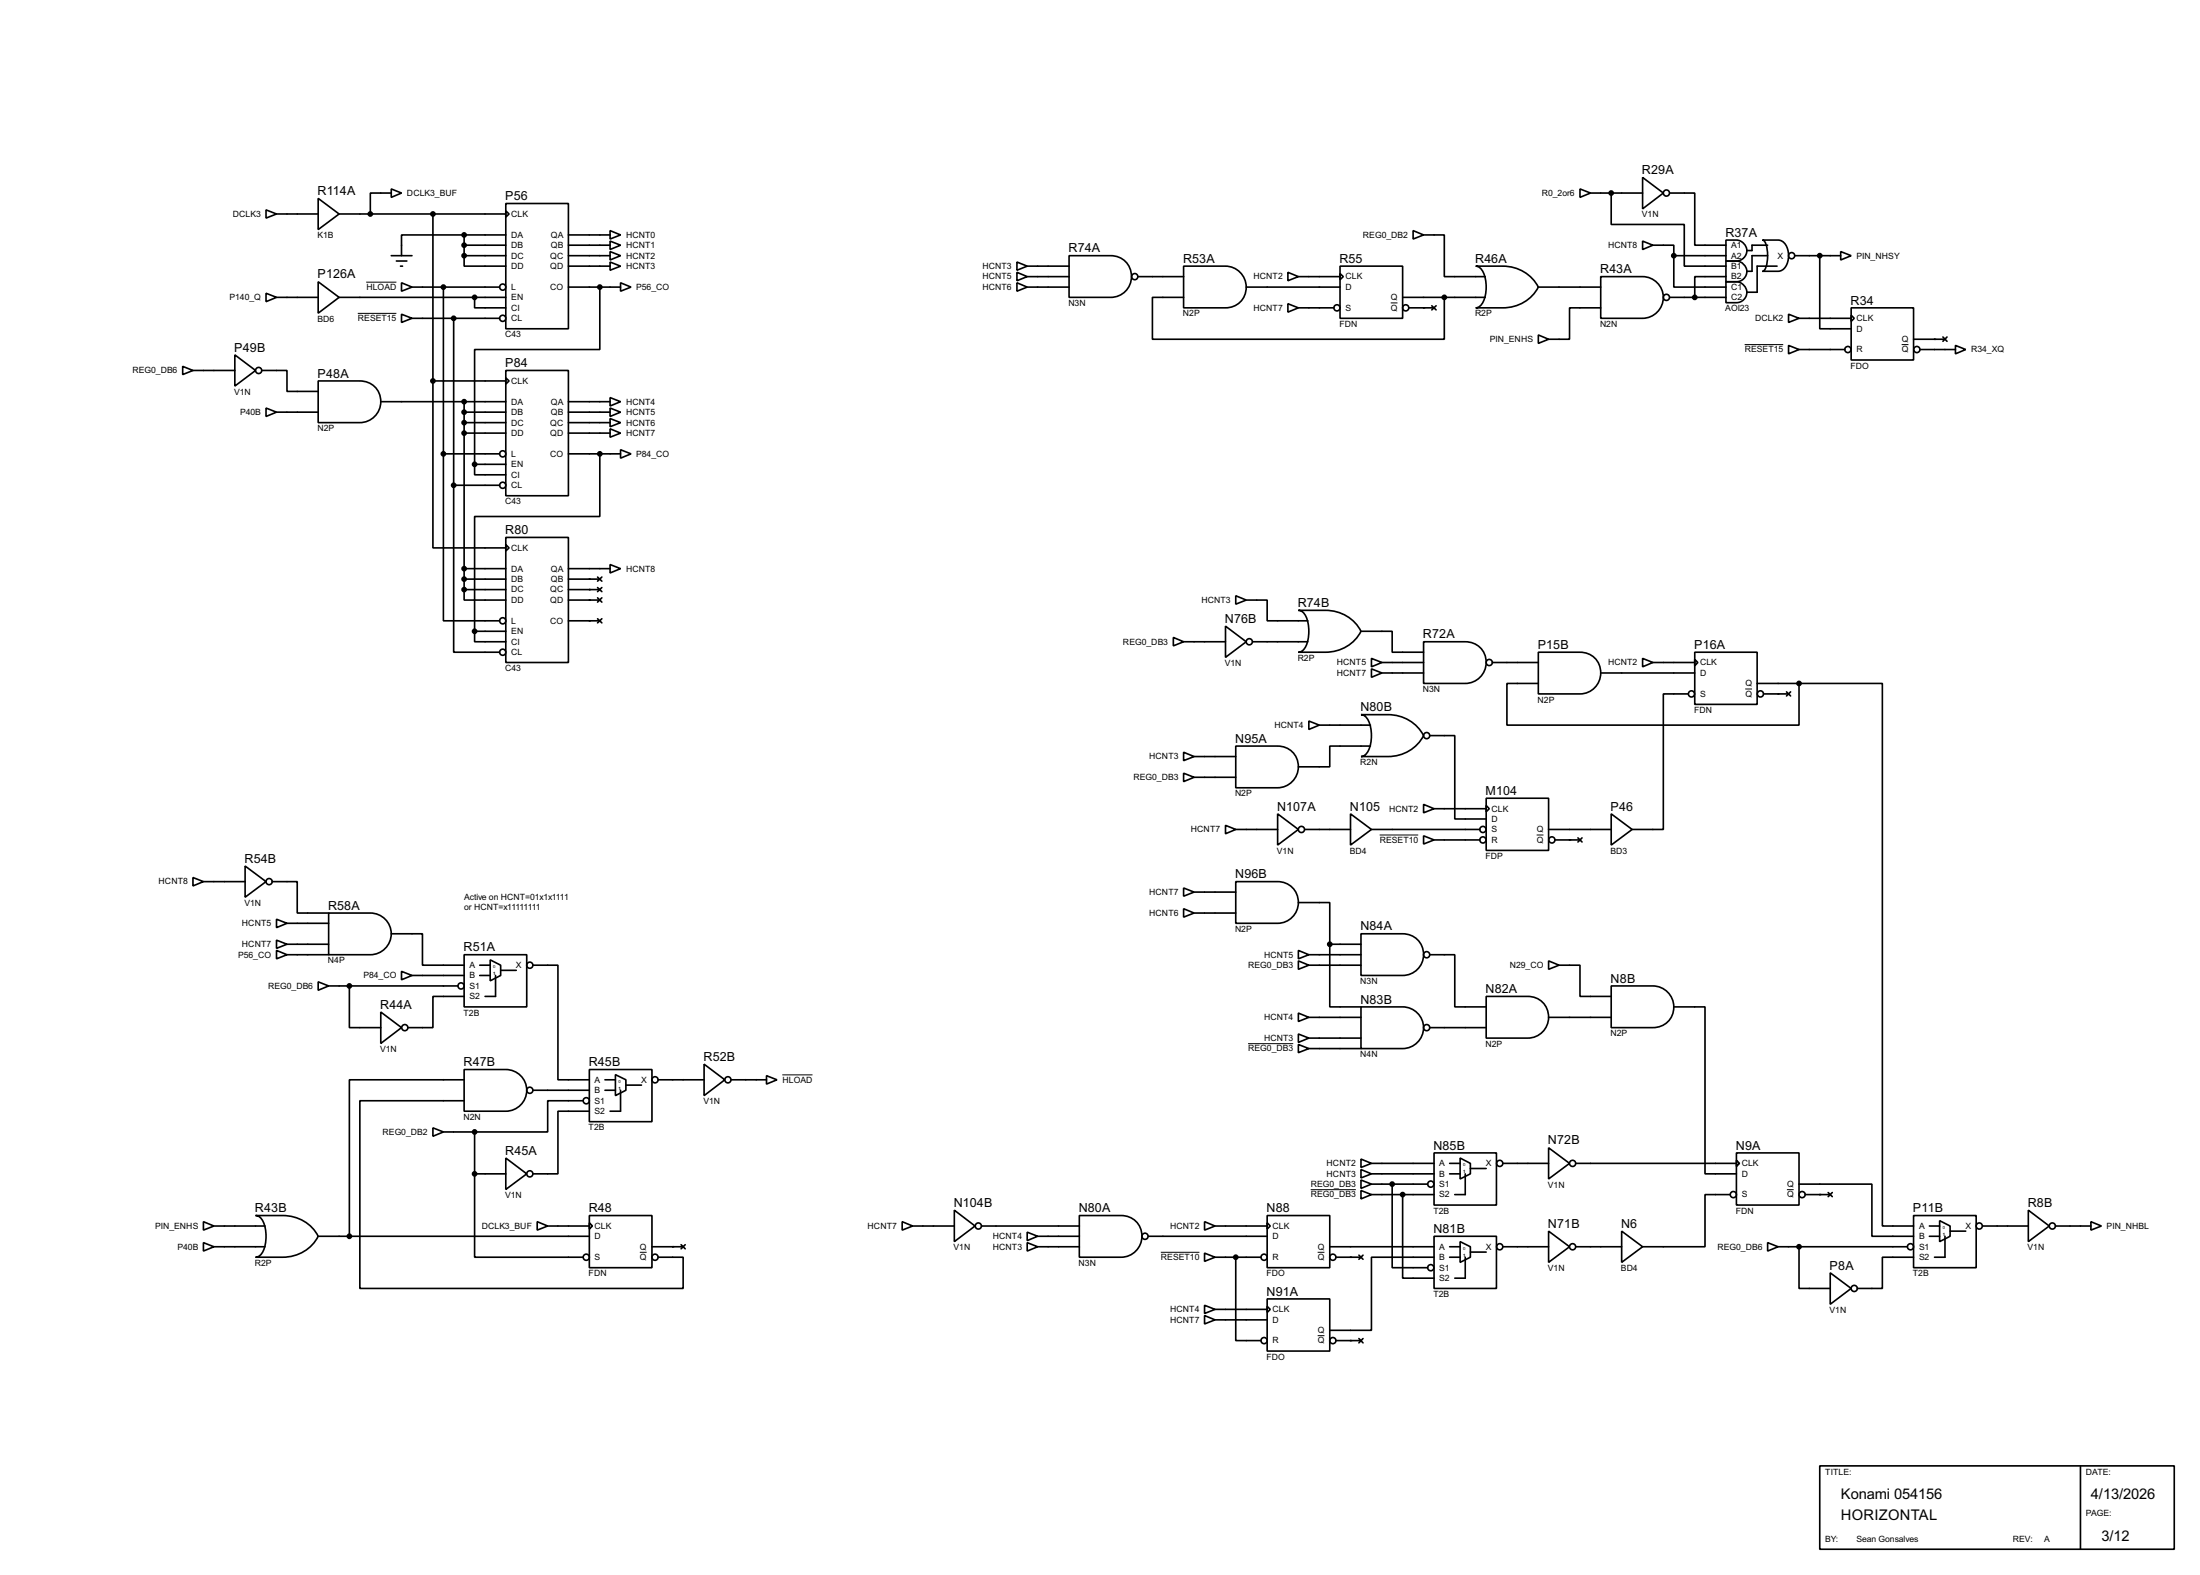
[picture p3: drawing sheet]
<svg xmlns="http://www.w3.org/2000/svg" width="536mm" height="383mm" viewBox="0 0 536 383" stroke-linecap="round" stroke-linejoin="round" font-family="sans-serif">
<g fill="none" stroke="#000" stroke-width=".4">
<path d="M64.8 51.1l2.6 1-2.6 1zM67.4 52.1h10.1M77.5 48.3l5.1 3.8-5.1 3.8zM82.6 52.1h40.6M95.3 46l2.5 1-2.5 1.1zM95.3 47h-5.1v5.1M105.5 52.1v40.7M113.1 57.2h-15.3v5.1M113.1 57.2v5.1M113.1 57.2h10.1M113.1 59.7h10.1M123.2 49.6h15.3v30.5h-15.3z"/>
<path d="M123.2 51.4l.8 .7-.8 .8zM138.5 57.2h10.1M138.5 59.7h10.1M148.6 56.2l2.6 1-2.6 1zM148.6 58.7l2.6 1-2.6 1.1zM344.2 56.2l2.6 1-2.6 1zM346.8 57.2h5v10.2h10M384.9 46l2.5 1-2.5 1.1zM387.4 47h12.7M392.5 47v7.7h17.8v10.1h10.1M400.1 43.2l5.1 3.8-5.1 3.9zM400.1 58.7l2.5 1-2.5 1.1z"/>
<path d="M402.6 59.7h5.1v2.6M406.7 47h6.1v12.7h7.6M420.4 58.5h2.6a2.55 2.55 0 0 1 2.5 2.5 2.55 2.55 0 0 1-2.5 2.6h-2.6zM429.3 58.5h3.8a3.3 3.3 0 0 1 2.6 3.8 3.3 3.3 0 0 1-2.6 3.8h-3.8a2.96 2.96 0 0 0 1.2-3l-.1-2.5a2.46 2.46 0 0 0-1.1-2.1zM430.6 59.7h-3.8v1.3h-1.3M64.8 71.4l2.6 1-2.6 1.1zM67.4 72.4h10.1M77.5 68.6l5.1 3.8-5.1 3.9zM82.6 72.4h40.6M95.3 62.3h5.1M96.6 63.6h2.5M97.6 64.8h.5"/>
<path d="M97.8 68.9l2.6 1-2.6 1zM97.8 76.5l2.6 1-2.6 1zM100.4 69.9h21.3M100.4 77.5h21.3M108 69.9v40.6M110.5 77.5v40.7M113.1 62.3v2.5h10.1M113.1 62.3h10.1M115.6 72.4v2.6h7.6M138.5 69.9h12.7M138.5 62.3h10.1M138.5 64.8h10.1"/>
<path d="M146.1 69.9v15.2h-30.5v28M148.6 61.3l2.6 1-2.6 1zM148.6 63.8l2.6 1-2.6 1zM151.2 68.9l2.5 1-2.5 1zM247.7 63.8l2.5 1-2.5 1zM247.7 66.3l2.5 1.1-2.5 1zM247.7 68.9l2.5 1-2.5 1zM250.2 69.9h10.2M250.2 64.8h10.2M250.2 67.4h10.2M260.4 62.3h10.2a5.1 5.1 0 0 1 5 5 5.1 5.1 0 0 1-5 5.1h-10.2zM277.2 67.4h11.1"/>
<path d="M288.3 64.8h10.2a5.1 5.1 0 0 1 5.1 5.1 5.1 5.1 0 0 1-5.1 5.1h-10.2zM288.3 72.4h-7.6v10.2h71.1v-10.2M303.6 69.9h22.8M313.7 74l2.6 1-2.6 1zM313.7 66.3l2.6 1.1-2.6 1zM316.3 67.4h10.1M316.3 75h8.6M326.4 64.8h15.3v12.7h-15.3zM326.4 66.6l.8 .8-.8 .7zM341.7 72.4h20.1M343.2 75h6.1M348.8 74.5l1 1"/>
<path d="M349.8 74.5l-1 1M359.5 64.8h6.6a9.6 9.6 0 0 1 8.6 5.1 9.6 9.6 0 0 1-8.6 5.1h-6.6a3.2 3.2 0 0 0 2.3-3.2 7.7 7.7 0 0 0-1.3-6.6zM374.7 69.9h15.2M389.9 67.4h10.2a5.1 5.1 0 0 1 5.1 5 5.1 5.1 0 0 1-5.1 5.1h-10.2zM389.9 75h-7.6v7.6h-5.1M406.7 72.4h13.7M407.7 62.3v7.6h12.7M407.7 62.3h12.7M420.4 63.6h2.6a2.53 2.53 0 0 1 2.5 2.5 2.53 2.53 0 0 1-2.5 2.5h-2.6zM420.4 68.6h2.6a2.55 2.55 0 0 1 2.5 2.6 2.55 2.55 0 0 1-2.5 2.5h-2.6zM420.4 67.4h-7.6v5M430.6 62.3h-3.8v3.8h-1.3"/>
<path d="M432.9 64.8h-4.9v6.4h-2.5M435.7 76.5l2.5 1-2.5 1zM437.2 62.3h11.2M438.2 77.5h12.7M443.3 62.3v17.8h7.6M448.4 61.3l2.5 1-2.5 1zM450.9 75h15.2v12.7h-15.2zM450.9 76.8l.8 .7-.8 .8zM44.5 89.2l2.5 1-2.5 1zM47 90.2h10.2M57.2 86.4l5.1 3.8-5.1 3.8zM63.8 90.2h6.1v5.1h7.6"/>
<path d="M64.8 99.4l2.6 1-2.6 1zM77.5 92.8h10.2a5.1 5.1 0 0 1 5.1 5 5.1 5.1 0 0 1-5.1 5.1h-10.2zM92.8 97.8h30.4M105.5 92.8v40.6h17.7M105.5 92.8h17.7M113.1 97.8v45.8M123.2 90.2h15.3v30.5h-15.3zM123.2 92l.8 .8-.8 .7zM138.5 97.8h10.1M148.6 96.8l2.6 1-2.6 1.1zM148.6 99.4l2.6 1-2.6 1zM374.7 81.6l2.5 1-2.5 1z"/>
<path d="M435.7 84.1l2.5 1-2.5 1.1zM438.2 85.1h11.2M466.1 82.6h7.7M467.7 85.1h8.6M473.3 82.1l1 1M474.3 82.1l-1 1M476.3 84.1l2.5 1-2.5 1.1zM67.4 100.4h10.1M108 110.5v40.7h13.7M108 110.5h13.7M110.5 118.2v40.6h11.2M110.5 118.2h11.2"/>
<path d="M113.1 100.4h10.1M113.1 102.9h10.1M113.1 105.5h10.1M115.6 113.1v2.5h7.6M115.6 113.1h7.6M138.5 100.4h10.1M138.5 102.9h10.1M138.5 105.5h10.1M138.5 110.5h12.7M146.1 110.5v15.3h-30.5v27.9M148.6 101.9l2.6 1-2.6 1zM148.6 104.4l2.6 1.1-2.6 1z"/>
<path d="M151.2 109.5l2.5 1-2.5 1.1zM113.1 138.5h10.1M123.2 130.9h15.3v30.4h-15.3zM123.2 132.6l.8 .8-.8 .8zM138.5 138.5h10.1M148.6 137.5l2.6 1-2.6 1zM113.1 143.6v2.5h10.1M113.1 141h10.1M113.1 143.6h10.1M115.6 153.7v2.6h7.6M115.6 153.7h7.6M138.5 141h7.6"/>
<path d="M138.5 143.6h7.6M138.5 146.1h7.6M138.5 151.2h7.6M145.6 140.5l1 1M145.6 143.1l1 1M145.6 145.6l1 1M145.6 150.7l1 1M146.6 140.5l-1 1M146.6 143.1l-1 1M146.6 145.6l-1 1M146.6 150.7l-1 1M285.8 155.2l2.5 1.1-2.5 1z"/>
<path d="M288.3 156.3h10.2M298.5 152.5l5.1 3.8-5.1 3.8zM301 145.1l2.6 1-2.6 1zM303.6 146.1h5.1v5.1h9.9M305.1 156.3h13.5M316.3 148.6h6.6a9.6 9.6 0 0 1 8.6 5.1 9.5 9.5 0 0 1-8.6 5.1h-6.6a3.2 3.2 0 0 0 2.3-3.1 7.8 7.8 0 0 0-1.3-6.7zM331.5 153.7h7.6v5.1h7.7M346.8 156.3h10.1a5.1 5.1 0 0 1 5.1 5 5.1 5.1 0 0 1-5.1 5.1h-10.1zM374.7 158.8h10.2a5.1 5.1 0 0 1 5 5.1 5.1 5.1 0 0 1-5 5.1h-10.2zM412.8 158.8h15.2v12.7h-15.2zM318.8 175.6l2.6 1-2.6 1zM321.4 176.6h12.4"/>
<path d="M331.5 174h6.6a9.6 9.6 0 0 1 8.7 5.1 9.6 9.6 0 0 1-8.7 5.1h-6.6a3.2 3.2 0 0 0 2.4-3.1 7.7 7.7 0 0 0-1.4-6.7zM334.1 160.3l2.5 1-2.5 1.1zM334.1 162.9l2.5 1-2.5 1zM336.6 161.3h10.2M336.6 163.9h10.2M348.3 179.1h6.1v20.3h7.6M363.5 161.3h11.2M374.7 166.4h-7.6v10.2h71.1v-10.2M389.9 163.9h22.9M400.1 160.3l2.5 1-2.5 1.1zM402.6 161.3h10.2M411.3 169h-6.1v33h-7.6"/>
<path d="M412.8 160.6l.8 .7-.8 .8zM428 166.4h10.2M429.6 169h6.1M435.2 168.5l1 1M436.2 168.5l-1 1M438.2 166.4h20.3v132.1h7.6M288.3 183.2l2.6 1-2.6 1zM288.3 188.3l2.6 1-2.6 1zM290.9 184.2h10.1M290.9 189.3h10.1M301 181.7h10.2a5.1 5.1 0 0 1 5.1 5 5.1 5.1 0 0 1-5.1 5.1h-10.2zM311.2 198.2l5.1 3.8-5.1 3.8z"/>
<path d="M329 198.2l5.1 3.8-5.1 3.8zM333.8 181.7h-9.9v5h-7.6M346.8 195.9l2.5 1-2.5 1zM349.3 196.9h12.7M362 194.4h15.2v12.7h-15.2zM362 196.1l.8 .8-.8 .8zM392.5 198.2l5.1 3.8-5.1 3.8zM47 213.7l2.6 1-2.6 1zM49.6 214.7h10.1M59.7 210.9l5.1 3.8-5.1 3.8zM66.3 214.7h6.1v7.6h7.7M288.3 216.2l2.6 1-2.6 1z"/>
<path d="M290.9 217.2h10.1M298.5 201l2.5 1-2.5 1zM301 214.7h10.2a5.1 5.1 0 0 1 5.1 5 5.1 5.1 0 0 1-5.1 5.1h-10.2zM301 202h10.2M316.3 219.8h7.6v10.1M317.8 202h11.2M334.1 202h26.4M346.8 203.5l2.5 1-2.5 1zM349.3 204.5h11.2M377.2 202h15.3M378.8 204.5h6.1M384.4 204l1 1"/>
<path d="M385.4 204l-1 1M67.4 223.8l2.5 1-2.5 1.1zM67.4 228.9l2.5 1-2.5 1zM67.4 231.4l2.5 1.1-2.5 1zM69.9 224.8h10.2M69.9 229.9h10.2M69.9 232.5h10.2M77.5 239.1l2.6 1-2.6 1zM80.1 222.3h10.1a5.1 5.1 0 0 1 5.1 5.1 5.1 5.1 0 0 1-5.1 5.1h-10.1zM95.3 227.4h7.6v7.6h10.2M97.8 236.5l2.6 1-2.6 1.1zM100.4 237.5h12.7"/>
<path d="M113.1 232.5h15.2v12.7h-15.2zM116.9 237.5h2.5M116.9 235h2.5M119.4 233.7l2.6 1.3v2.5l-2.6 1.3zM120.7 237.5v5.1h-2.5M122 236.3h3.8M129.8 235h6.1v27.9h7.7M288.3 221.3l2.6 1-2.6 1zM290.9 222.3h10.1M316.3 231.4l2.5 1.1-2.5 1zM316.3 234l2.5 1-2.5 1zM318.8 232.5h12.7"/>
<path d="M318.8 235h12.7M323.9 229.9v15.3h7.6M323.9 229.9h7.6M331.5 227.4h10.2a5.1 5.1 0 0 1 5.1 5 5.1 5.1 0 0 1-5.1 5.1h-10.2zM348.3 232.5h6.1v12.7h7.6M377.2 234l2.6 1-2.6 1zM379.8 235h5.1v7.6h7.6M80.1 240.1h31.5M85.1 240.1v10.1h7.7M92.8 246.4l5 3.8-5 3.9zM113.1 242.6h-7.6v7.6h-6.1M171.5 259.1l5.1 3.8-5.1 3.9z"/>
<path d="M316.3 251.8l2.5 1-2.5 1zM316.3 246.7l2.5 1-2.5 1zM316.3 254.3l2.5 1-2.5 1zM318.8 247.7h12.7M318.8 252.8h12.7M318.8 255.3h12.7M331.5 245.2h10.2a5.1 5.1 0 0 1 5.1 5 5.1 5.1 0 0 1-5.1 5.1h-10.2zM348.3 250.2h13.7M362 242.6h10.2a5.1 5.1 0 0 1 5 5.1 5.1 5.1 0 0 1-5 5.1h-10.2zM377.2 247.7h15.3M392.5 240.1h10.1a5.1 5.1 0 0 1 5.1 5 5.1 5.1 0 0 1-5.1 5.1h-10.1zM407.7 245.2h7.6v40.6h7.7"/>
<path d="M105.5 274.6l2.5 1-2.5 1.1zM108 275.6h7.6M113.1 260.4h10.1a5.1 5.1 0 0 1 5.1 5.1 5.1 5.1 0 0 1-5.1 5.1h-10.1zM113.1 262.9h-28v38.1M113.1 268h-25.4v45.7h78.7v-7.6h-6.1M115.6 275.6v10.2M129.8 265.5h13.8M142 268h-8.6v7.6h-17.8M143.6 260.4h15.2v12.7h-15.2zM143.6 270.6h-7.7v15.2h-6.1M147.4 262.9h2.5M147.4 265.5h2.5"/>
<path d="M149.9 261.7l2.6 1.2v2.6l-2.6 1.3zM151.2 265.5v5.1h-2.6M152.5 264.2h3.8M160.3 262.9h11.2M178.1 262.9h8.6M186.7 261.9l2.6 1-2.6 1.1zM377.2 279.5l5.1 3.8-5.1 3.8zM49.6 297.5l2.5 1-2.5 1zM52.1 298.5h12.5M62.3 296h6.6a9.5 9.5 0 0 1 8.6 5 9.5 9.5 0 0 1-8.6 5.1h-6.6a3.2 3.2 0 0 0 2.3-3.1 7.7 7.7 0 0 0-1.3-6.6zM115.6 285.8v20.3h26.4M115.6 285.8h7.6"/>
<path d="M123.2 282l5.1 3.8-5.1 3.8zM130.9 297.5l2.5 1-2.5 1zM133.4 298.5h10.2M143.6 296h15.2v12.7h-15.2zM143.6 297.7l.7 .8-.7 .8zM219.8 297.5l2.5 1-2.5 1zM222.3 298.5h10.2M232.5 294.7l5 3.8-5 3.8zM239.1 298.5h23.8M262.9 296h10.2a5.1 5.1 0 0 1 5.1 5 5.1 5.1 0 0 1-5.1 5.1h-10.2zM293.4 297.5l2.6 1-2.6 1zM296 298.5h12.7"/>
<path d="M308.7 296h15.2v12.7h-15.2zM308.7 297.7l.7 .8-.7 .8zM331.5 282.2l2.6 1.1-2.6 1zM331.5 284.8l2.6 1-2.6 1zM331.5 289.9l2.6 1-2.6 1zM331.5 287.3l2.6 1-2.6 1.1zM334.1 290.9h15.2M334.1 288.3h13.7M334.1 283.3h15.2M334.1 285.8h15.2M339.1 288.3v20.4h8.7M341.7 290.9v20.3h7.6"/>
<path d="M349.3 280.7h15.2v12.7h-15.2zM353.1 283.3h2.6M353.1 285.8h2.6M355.7 282l2.5 1.3v2.5l-2.5 1.3zM356.9 285.8v5.1h-2.5M358.2 284.5h3.8M366.1 283.3h11.1M377.2 299.8l5.1 3.8-5.1 3.8zM383.8 283.3h39.2M395 299.8l5.1 3.8-5.1 3.8zM421.4 290.9h-6.1v12.7h-15.2M423 280.7h15.2v12.7h-15.2z"/>
<path d="M423 282.5l.7 .8-.7 .7zM438.2 288.3h17.8v12.7h10.1M439.7 290.9h6.1M445.3 290.4l1 1M446.3 290.4l-1 1M466.1 296h15.3v12.7h-15.3zM470 298.5h2.5M472.5 297.2l2.5 1.3v2.5l-2.5 1.3zM475 299.8h3.8M482.9 298.5h11.2M494.1 294.7l5.1 3.8-5.1 3.8zM500.7 298.5h8.6"/>
<path d="M509.3 297.5l2.6 1-2.6 1zM49.6 302.6l2.5 1-2.5 1zM52.1 303.6h12.5M77.5 301h66.1M158.8 303.6h7.6M165.9 303.1l1 1M166.9 303.1l-1 1M250.2 300l2.6 1-2.6 1.1zM250.2 302.6l2.6 1-2.6 1zM252.8 303.6h10.1M252.8 301h10.1M279.7 301h29"/>
<path d="M293.4 305.1l2.6 1-2.6 1zM293.4 317.8l2.6 1-2.6 1zM296 306.1h11.1M296 318.8h12.7M301 306.1v20.3h6.1M308.7 316.3h15.2v12.7h-15.2zM308.7 318.1l.7 .7-.7 .8zM323.9 303.6h25.4M325.4 306.1h6.1M331 305.6l1 1M332 305.6l-1 1M349.3 301h15.2v12.7h-15.2z"/>
<path d="M349.3 306.1h-15.2v17.8h-10.2M353.1 303.6h2.6M353.1 306.1h2.6M355.7 302.3l2.5 1.3v2.5l-2.5 1.3zM356.9 306.1v5.1h-2.5M358.2 304.9h3.8M366.1 303.6h11.1M383.8 303.6h11.2M430.6 302.6l2.5 1-2.5 1zM433.1 303.6h31.5M438.2 303.6v10.1h7.6M445.8 309.9l5.1 3.8-5.1 3.9z"/>
<path d="M466.1 306.1h-7.6v7.6h-6.1M470 301h2.5M473.8 301v5.1h-2.6M293.4 320.3l2.6 1.1-2.6 1zM296 321.4h12.7M325.4 326.4h6.1M331 325.9l1 1.1M332 325.9l-1 1.1M443.3 356.9h86.3v20.3h-86.3zM506.8 356.9v20.3"/>
<circle cx="405.9" cy="47" r=".75"/>
<circle cx="122.4" cy="69.9" r=".75"/>
<circle cx="122.4" cy="77.5" r=".75"/>
<circle cx="276.4" cy="67.4" r=".75"/>
<circle cx="325.6" cy="75" r=".75"/>
<circle cx="342.4" cy="75" r=".75"/>
<circle cx="405.9" cy="72.4" r=".75"/>
<circle cx="436.4" cy="62.3" r=".75"/>
<circle cx="63" cy="90.2" r=".75"/>
<circle cx="450.1" cy="85.1" r=".75"/>
<circle cx="466.9" cy="85.1" r=".75"/>
<circle cx="122.4" cy="110.5" r=".75"/>
<circle cx="122.4" cy="118.2" r=".75"/>
<circle cx="122.4" cy="158.8" r=".75"/>
<circle cx="122.4" cy="151.2" r=".75"/>
<circle cx="304.3" cy="156.3" r=".75"/>
<circle cx="347.5" cy="179.1" r=".75"/>
<circle cx="362.7" cy="161.3" r=".75"/>
<circle cx="412" cy="169" r=".75"/>
<circle cx="428.8" cy="169" r=".75"/>
<circle cx="65.5" cy="214.7" r=".75"/>
<circle cx="317" cy="202" r=".75"/>
<circle cx="361.2" cy="204.5" r=".75"/>
<circle cx="361.2" cy="202" r=".75"/>
<circle cx="378" cy="204.5" r=".75"/>
<circle cx="129" cy="235" r=".75"/>
<circle cx="347.5" cy="232.5" r=".75"/>
<circle cx="98.6" cy="250.2" r=".75"/>
<circle cx="112.3" cy="240.1" r=".75"/>
<circle cx="347.5" cy="250.2" r=".75"/>
<circle cx="129" cy="265.5" r=".75"/>
<circle cx="142.8" cy="268" r=".75"/>
<circle cx="159.5" cy="262.9" r=".75"/>
<circle cx="177.3" cy="262.9" r=".75"/>
<circle cx="129" cy="285.8" r=".75"/>
<circle cx="238.3" cy="298.5" r=".75"/>
<circle cx="348.5" cy="288.3" r=".75"/>
<circle cx="365.3" cy="283.3" r=".75"/>
<circle cx="383" cy="283.3" r=".75"/>
<circle cx="422.2" cy="290.9" r=".75"/>
<circle cx="438.9" cy="290.9" r=".75"/>
<circle cx="482.1" cy="298.5" r=".75"/>
<circle cx="499.9" cy="298.5" r=".75"/>
<circle cx="142.8" cy="306.1" r=".75"/>
<circle cx="159.5" cy="306.1" r=".75"/>
<circle cx="278.9" cy="301" r=".75"/>
<circle cx="307.9" cy="306.1" r=".75"/>
<circle cx="324.6" cy="306.1" r=".75"/>
<circle cx="348.5" cy="308.7" r=".75"/>
<circle cx="365.3" cy="303.6" r=".75"/>
<circle cx="383" cy="303.6" r=".75"/>
<circle cx="451.6" cy="313.7" r=".75"/>
<circle cx="465.3" cy="303.6" r=".75"/>
<circle cx="307.9" cy="326.4" r=".75"/>
<circle cx="324.6" cy="326.4" r=".75"/>
</g>
<g fill="#000">
<circle cx="346.8" cy="75" r=".2"/>
<circle cx="471.2" cy="82.6" r=".2"/>
<circle cx="143.6" cy="146.1" r=".2"/>
<circle cx="143.6" cy="141" r=".2"/>
<circle cx="143.6" cy="143.6" r=".2"/>
<circle cx="143.6" cy="151.2" r=".2"/>
<circle cx="433.1" cy="169" r=".2"/>
<circle cx="382.3" cy="204.5" r=".2"/>
<circle cx="443.3" cy="290.9" r=".2"/>
<circle cx="163.9" cy="303.6" r=".2"/>
<circle cx="329" cy="306.1" r=".2"/>
<circle cx="329" cy="326.4" r=".2"/>
</g>
<g fill="none" stroke="#000" stroke-width=".24">
<path d="M87.2 76.3h9.4M89.2 68.7h7.4M338.8 73.8h1.6M425 83.9h9.4M463.2 83.9h1.7M425.1 167.8h1.7M336.1 203.3h9.4M374.3 203.3h1.7M304 254.1h11M190.6 261.7h7.3M319.3 289.7h11M435.3 289.7h1.6"/>
<path d="M155.9 304.9h1.6M282.8 304.9h9.4M321 304.9h1.6M321 325.2h1.6"/>
</g>
<g fill="#000" stroke="#000" stroke-width=".4">
<circle cx="90.2" cy="52.1" r=".5"/>
<circle cx="105.4" cy="52.1" r=".5"/>
<circle cx="113" cy="57.2" r=".5"/>
<circle cx="113" cy="59.7" r=".5"/>
<circle cx="392.4" cy="47" r=".5"/>
<circle cx="108" cy="69.9" r=".5"/>
<circle cx="110.5" cy="77.5" r=".5"/>
<circle cx="113" cy="62.3" r=".5"/>
<circle cx="115.6" cy="72.4" r=".5"/>
<circle cx="146.1" cy="69.9" r=".5"/>
<circle cx="351.8" cy="72.4" r=".5"/>
<circle cx="407.7" cy="62.3" r=".5"/>
<circle cx="412.8" cy="72.4" r=".5"/>
<circle cx="443.2" cy="62.3" r=".5"/>
<circle cx="105.4" cy="92.8" r=".5"/>
<circle cx="113" cy="97.8" r=".5"/>
<circle cx="108" cy="110.5" r=".5"/>
<circle cx="110.5" cy="118.2" r=".5"/>
<circle cx="113" cy="102.9" r=".5"/>
<circle cx="113" cy="105.5" r=".5"/>
<circle cx="113" cy="100.4" r=".5"/>
<circle cx="115.6" cy="113.1" r=".5"/>
<circle cx="146.1" cy="110.5" r=".5"/>
<circle cx="113" cy="138.5" r=".5"/>
<circle cx="113" cy="143.6" r=".5"/>
<circle cx="113" cy="141" r=".5"/>
<circle cx="115.6" cy="153.7" r=".5"/>
<circle cx="438.2" cy="166.4" r=".5"/>
<circle cx="323.9" cy="229.9" r=".5"/>
<circle cx="85.1" cy="240.1" r=".5"/>
<circle cx="115.6" cy="275.6" r=".5"/>
<circle cx="115.6" cy="285.8" r=".5"/>
<circle cx="339.1" cy="288.3" r=".5"/>
<circle cx="341.6" cy="290.9" r=".5"/>
<circle cx="85.1" cy="301" r=".5"/>
<circle cx="301" cy="306.1" r=".5"/>
<circle cx="438.2" cy="303.6" r=".5"/>
</g>
<g font-size="4">
<text x="448.4" y="365.1">Konami 054156</text>
<text x="509.3" y="365.1">4/13/2026</text>
<text x="448.4" y="370.1">HORIZONTAL</text>
<text x="511.9" y="375.2">3/12</text>
</g>
<g font-size="3.4">
<text x="77.4" y="47.5">R114A</text>
<text x="400" y="42.4">R29A</text>
<text x="123.1" y="48.7">P56</text>
<text x="420.3" y="57.7">R37A</text>
<text x="260.3" y="61.4">R74A</text>
<text x="288.2" y="64">R53A</text>
<text x="326.3" y="64">R55</text>
<text x="359.3" y="64">R46A</text>
<text x="77.4" y="67.8">P126A</text>
<text x="389.8" y="66.6">R43A</text>
<text x="450.8" y="74.1">R34</text>
<text x="57.1" y="85.6">P49B</text>
<text x="123.1" y="89.4">P84</text>
<text x="77.4" y="92">P48A</text>
<text x="123.1" y="130.1">R80</text>
<text x="316.1" y="147.8">R74B</text>
<text x="298.4" y="151.7">N76B</text>
<text x="346.6" y="155.5">R72A</text>
<text x="374.6" y="158">P15B</text>
<text x="412.7" y="158">P16A</text>
<text x="331.4" y="173.2">N80B</text>
<text x="300.9" y="180.9">N95A</text>
<text x="311.1" y="197.4">N107A</text>
<text x="328.8" y="197.4">N105</text>
<text x="361.9" y="193.6">M104</text>
<text x="392.3" y="197.4">P46</text>
<text x="59.6" y="210.1">R54B</text>
<text x="300.9" y="213.9">N96B</text>
<text x="79.9" y="221.5">R58A</text>
<text x="331.4" y="226.6">N84A</text>
<text x="112.9" y="231.7">R51A</text>
<text x="392.3" y="239.3">N8B</text>
<text x="92.6" y="245.6">R44A</text>
<text x="331.4" y="244.4">N83B</text>
<text x="361.9" y="241.8">N82A</text>
<text x="112.9" y="259.6">R47B</text>
<text x="143.4" y="259.6">R45B</text>
<text x="171.4" y="258.3">R52B</text>
<text x="123.1" y="281.2">R45A</text>
<text x="349.2" y="279.9">N85B</text>
<text x="377.1" y="278.7">N72B</text>
<text x="422.8" y="279.9">N9A</text>
<text x="232.3" y="293.9">N104B</text>
<text x="493.9" y="293.9">R8B</text>
<text x="62.1" y="295.2">R43B</text>
<text x="143.4" y="295.2">R48</text>
<text x="262.8" y="295.2">N80A</text>
<text x="308.5" y="295.2">N88</text>
<text x="377.1" y="299">N71B</text>
<text x="394.9" y="299">N6</text>
<text x="466" y="295.2">P11B</text>
<text x="349.2" y="300.2">N81B</text>
<text x="445.7" y="309.1">P8A</text>
<text x="308.5" y="315.5">N91A</text>
</g>
<g font-size="2.4">
<text x="99.1" y="47.7">DCLK3_BUF</text>
<text x="375.6" y="47.7">R0_2or6</text>
<text x="56.7" y="52.8">DCLK3</text>
<text x="124.5" y="52.8">CLK</text>
<text x="399.9" y="52.9">V1N</text>
<text x="77.3" y="58">K1B</text>
<text x="124.5" y="57.9">DA</text>
<text x="134.2" y="57.9">QA</text>
<text x="152.5" y="57.9">HCNT0</text>
<text x="332" y="57.9">REG0_DB2</text>
<text x="124.5" y="60.4">DB</text>
<text x="124.5" y="62.9">DC</text>
<text x="124.5" y="65.5">DD</text>
<text x="134" y="62.9">QC</text>
<text x="134" y="65.5">QD</text>
<text x="134.2" y="60.4">QB</text>
<text x="152.5" y="60.4">HCNT1</text>
<text x="152.5" y="62.9">HCNT2</text>
<text x="152.5" y="65.5">HCNT3</text>
<text x="239.3" y="65.5">HCNT3</text>
<text x="391.7" y="60.4">HCNT8</text>
<text x="421.7" y="60.4">A1</text>
<text x="421.7" y="62.9">A2</text>
<text x="421.7" y="65.5">B1</text>
<text x="433" y="62.9">X</text>
<text x="452.2" y="62.9">PIN_NHSY</text>
<text x="89.2" y="70.6">HLOAD</text>
<text x="124.5" y="70.6">L</text>
<text x="134" y="70.6">CO</text>
<text x="155" y="70.6">P56_CO</text>
<text x="239.3" y="68.1">HCNT5</text>
<text x="239.3" y="70.6">HCNT6</text>
<text x="305.3" y="68.1">HCNT2</text>
<text x="327.7" y="68.1">CLK</text>
<text x="327.7" y="70.6">D</text>
<text x="421.7" y="68.1">B2</text>
<text x="421.7" y="70.6">C1</text>
<text x="55.9" y="73.1">P140_Q</text>
<text x="124.5" y="73.1">EN</text>
<text x="124.5" y="75.6">CI</text>
<text x="260.2" y="74.5">N3N</text>
<text x="288.1" y="77">N2P</text>
<text x="305.3" y="75.6">HCNT7</text>
<text x="327.7" y="75.6">S</text>
<text x="338.8" y="73.1">Q</text>
<text x="338.8" y="75.6">Q</text>
<text x="359.3" y="77">R2P</text>
<text x="420.2" y="75.8">AOI23</text>
<text x="421.7" y="73.1">C2</text>
<text x="77.3" y="78.3">BD6</text>
<text x="87.2" y="78.2">RESET15</text>
<text x="123" y="82.2">C43</text>
<text x="124.5" y="78.2">CL</text>
<text x="326.2" y="79.6">FDN</text>
<text x="362.9" y="83.3">PIN_ENHS</text>
<text x="389.7" y="79.6">N2N</text>
<text x="427.5" y="78.2">DCLK2</text>
<text x="452.2" y="78.2">CLK</text>
<text x="452.2" y="80.8">D</text>
<text x="463.2" y="83.3">Q</text>
<text x="425" y="85.8">RESET15</text>
<text x="450.7" y="89.7">FDO</text>
<text x="452.2" y="85.8">R</text>
<text x="463.2" y="85.8">Q</text>
<text x="480.1" y="85.8">R34_XQ</text>
<text x="32.2" y="90.9">REG0_DB6</text>
<text x="124.5" y="93.5">CLK</text>
<text x="57" y="96.1">V1N</text>
<text x="58.5" y="101">P40B</text>
<text x="124.5" y="98.5">DA</text>
<text x="124.5" y="101">DB</text>
<text x="134.2" y="98.5">QA</text>
<text x="134.2" y="101">QB</text>
<text x="152.5" y="98.5">HCNT4</text>
<text x="152.5" y="101">HCNT5</text>
<text x="77.3" y="105">N2P</text>
<text x="124.5" y="103.6">DC</text>
<text x="124.5" y="106.2">DD</text>
<text x="134" y="103.6">QC</text>
<text x="134" y="106.2">QD</text>
<text x="152.5" y="103.6">HCNT6</text>
<text x="152.5" y="106.2">HCNT7</text>
<text x="124.5" y="113.7">EN</text>
<text x="124.5" y="111.2">L</text>
<text x="134" y="111.2">CO</text>
<text x="155" y="111.2">P84_CO</text>
<text x="124.5" y="116.3">CI</text>
<text x="124.5" y="118.9">CL</text>
<text x="123" y="122.8">C43</text>
<text x="124.5" y="134.1">CLK</text>
<text x="124.5" y="139.2">DA</text>
<text x="124.5" y="141.7">DB</text>
<text x="134.2" y="139.2">QA</text>
<text x="134.2" y="141.7">QB</text>
<text x="152.5" y="139.2">HCNT8</text>
<text x="124.5" y="144.3">DC</text>
<text x="124.5" y="146.8">DD</text>
<text x="134" y="144.3">QC</text>
<text x="134" y="146.8">QD</text>
<text x="292.6" y="146.8">HCNT3</text>
<text x="124.5" y="154.4">EN</text>
<text x="124.5" y="151.9">L</text>
<text x="134" y="151.9">CO</text>
<text x="124.5" y="157">CI</text>
<text x="124.5" y="159.5">CL</text>
<text x="273.5" y="157">REG0_DB3</text>
<text x="316.1" y="160.9">R2P</text>
<text x="123" y="163.4">C43</text>
<text x="298.3" y="162.2">V1N</text>
<text x="325.6" y="162">HCNT5</text>
<text x="325.6" y="164.6">HCNT7</text>
<text x="391.7" y="162">HCNT2</text>
<text x="414.1" y="162">CLK</text>
<text x="414.1" y="164.6">D</text>
<text x="425.1" y="167.1">Q</text>
<text x="346.6" y="168.5">N3N</text>
<text x="374.5" y="171.1">N2P</text>
<text x="412.6" y="173.6">FDN</text>
<text x="414.1" y="169.7">S</text>
<text x="425.1" y="169.7">Q</text>
<text x="310.4" y="177.3">HCNT4</text>
<text x="279.9" y="184.9">HCNT3</text>
<text x="276.1" y="190">REG0_DB3</text>
<text x="331.3" y="186.3">R2N</text>
<text x="300.8" y="193.9">N2P</text>
<text x="338.3" y="197.6">HCNT2</text>
<text x="363.3" y="197.6">CLK</text>
<text x="290.1" y="202.7">HCNT7</text>
<text x="363.3" y="200.1">D</text>
<text x="363.3" y="202.7">S</text>
<text x="374.3" y="202.7">Q</text>
<text x="311" y="207.9">V1N</text>
<text x="328.8" y="207.9">BD4</text>
<text x="336.1" y="205.2">RESET10</text>
<text x="361.8" y="209.2">FDP</text>
<text x="363.3" y="205.2">R</text>
<text x="374.3" y="205.2">Q</text>
<text x="392.3" y="207.9">BD3</text>
<text x="38.6" y="215.4">HCNT8</text>
<text x="59.5" y="220.6">V1N</text>
<text x="113.1" y="221.7">or HCNT=x11111111</text>
<text x="113.1" y="219.1">Active on HCNT=01x1x1111</text>
<text x="279.9" y="217.9">HCNT7</text>
<text x="58.9" y="225.5">HCNT5</text>
<text x="279.9" y="223">HCNT6</text>
<text x="300.8" y="226.9">N2P</text>
<text x="58" y="233.2">P56_CO</text>
<text x="58.9" y="230.6">HCNT7</text>
<text x="307.9" y="233.2">HCNT5</text>
<text x="79.9" y="234.6">N4P</text>
<text x="88.5" y="238.2">P84_CO</text>
<text x="114.4" y="235.7">A</text>
<text x="114.4" y="238.2">B</text>
<text x="125.7" y="235.7">X</text>
<text x="304" y="235.7">REG0_DB3</text>
<text x="331.3" y="239.6">N3N</text>
<text x="367.8" y="235.7">N29_CO</text>
<text x="65.3" y="240.8">REG0_DB6</text>
<text x="114.4" y="243.3">S2</text>
<text x="114.4" y="240.8">S1</text>
<text x="112.9" y="247.3">T2B</text>
<text x="307.9" y="248.4">HCNT4</text>
<text x="92.6" y="256.2">V1N</text>
<text x="304" y="256">REG0_DB3</text>
<text x="307.9" y="253.5">HCNT3</text>
<text x="331.3" y="257.4">N4N</text>
<text x="361.8" y="254.9">N2P</text>
<text x="392.3" y="252.3">N2P</text>
<text x="144.8" y="263.6">A</text>
<text x="156.1" y="263.6">X</text>
<text x="190.6" y="263.6">HLOAD</text>
<text x="144.8" y="266.2">B</text>
<text x="144.8" y="268.7">S1</text>
<text x="171.3" y="268.9">V1N</text>
<text x="112.9" y="272.7">N2N</text>
<text x="143.4" y="275.2">T2B</text>
<text x="144.8" y="271.3">S2</text>
<text x="93.2" y="276.3">REG0_DB2</text>
<text x="323.1" y="284">HCNT2</text>
<text x="323.1" y="286.5">HCNT3</text>
<text x="350.6" y="284">A</text>
<text x="350.6" y="286.5">B</text>
<text x="361.9" y="284">X</text>
<text x="424.2" y="284">CLK</text>
<text x="424.2" y="286.5">D</text>
<text x="123" y="291.7">V1N</text>
<text x="319.3" y="291.6">REG0_DB3</text>
<text x="319.3" y="289">REG0_DB3</text>
<text x="350.6" y="291.6">S2</text>
<text x="350.6" y="289">S1</text>
<text x="377" y="289.2">V1N</text>
<text x="424.2" y="291.6">S</text>
<text x="435.3" y="289">Q</text>
<text x="435.3" y="291.6">Q</text>
<text x="37.8" y="299.2">PIN_ENHS</text>
<text x="117.3" y="299.2">DCLK3_BUF</text>
<text x="144.8" y="299.2">CLK</text>
<text x="211.3" y="299.2">HCNT7</text>
<text x="285" y="299.2">HCNT2</text>
<text x="309.9" y="299.2">CLK</text>
<text x="349.1" y="295.5">T2B</text>
<text x="422.8" y="295.5">FDN</text>
<text x="467.4" y="299.2">A</text>
<text x="478.7" y="299.2">X</text>
<text x="513.1" y="299.2">PIN_NHBL</text>
<text x="43.2" y="304.3">P40B</text>
<text x="144.8" y="301.7">D</text>
<text x="155.9" y="304.3">Q</text>
<text x="232.3" y="304.4">V1N</text>
<text x="241.8" y="301.7">HCNT4</text>
<text x="241.8" y="304.3">HCNT3</text>
<text x="309.9" y="301.7">D</text>
<text x="321" y="304.3">Q</text>
<text x="350.6" y="304.3">A</text>
<text x="361.9" y="304.3">X</text>
<text x="418.3" y="304.3">REG0_DB6</text>
<text x="467.4" y="301.7">B</text>
<text x="467.4" y="304.3">S1</text>
<text x="493.9" y="304.4">V1N</text>
<text x="62.1" y="308.2">R2P</text>
<text x="143.4" y="310.8">FDN</text>
<text x="144.8" y="306.8">S</text>
<text x="155.9" y="306.8">Q</text>
<text x="262.7" y="308.2">N3N</text>
<text x="282.8" y="306.8">RESET10</text>
<text x="308.5" y="310.8">FDO</text>
<text x="309.9" y="306.8">R</text>
<text x="321" y="306.8">Q</text>
<text x="350.6" y="311.9">S2</text>
<text x="350.6" y="306.8">B</text>
<text x="350.6" y="309.4">S1</text>
<text x="377" y="309.5">V1N</text>
<text x="394.8" y="309.5">BD4</text>
<text x="465.9" y="310.8">T2B</text>
<text x="467.4" y="306.8">S2</text>
<text x="349.1" y="315.8">T2B</text>
<text x="285" y="319.5">HCNT4</text>
<text x="285" y="322.1">HCNT7</text>
<text x="309.9" y="319.5">CLK</text>
<text x="309.9" y="322.1">D</text>
<text x="445.6" y="319.7">V1N</text>
<text x="309.9" y="327.1">R</text>
<text x="321" y="324.6">Q</text>
<text x="321" y="327.1">Q</text>
<text x="308.5" y="331.1">FDO</text>
<text x="444.6" y="359.1">TITLE:</text>
<text x="508.1" y="359.1">DATE:</text>
<text x="508.1" y="369.2">PAGE:</text>
<text x="444.6" y="375.6">BY:</text>
<text x="452.2" y="375.6">Sean Gonsalves</text>
<text x="490.3" y="375.6">REV:</text>
<text x="497.9" y="375.6">A</text>
</g>
<g font-size="1.2">
<text x="120.2" y="235.7">0</text>
<text x="120.2" y="237.5">1</text>
<text x="150.7" y="263.6">0</text>
<text x="150.7" y="265.4">1</text>
<text x="356.4" y="284">0</text>
<text x="356.4" y="285.7">1</text>
<text x="473.3" y="299.2">0</text>
<text x="356.4" y="304.3">0</text>
<text x="473.3" y="301">1</text>
<text x="356.4" y="306.1">1</text>
</g>
</svg>
